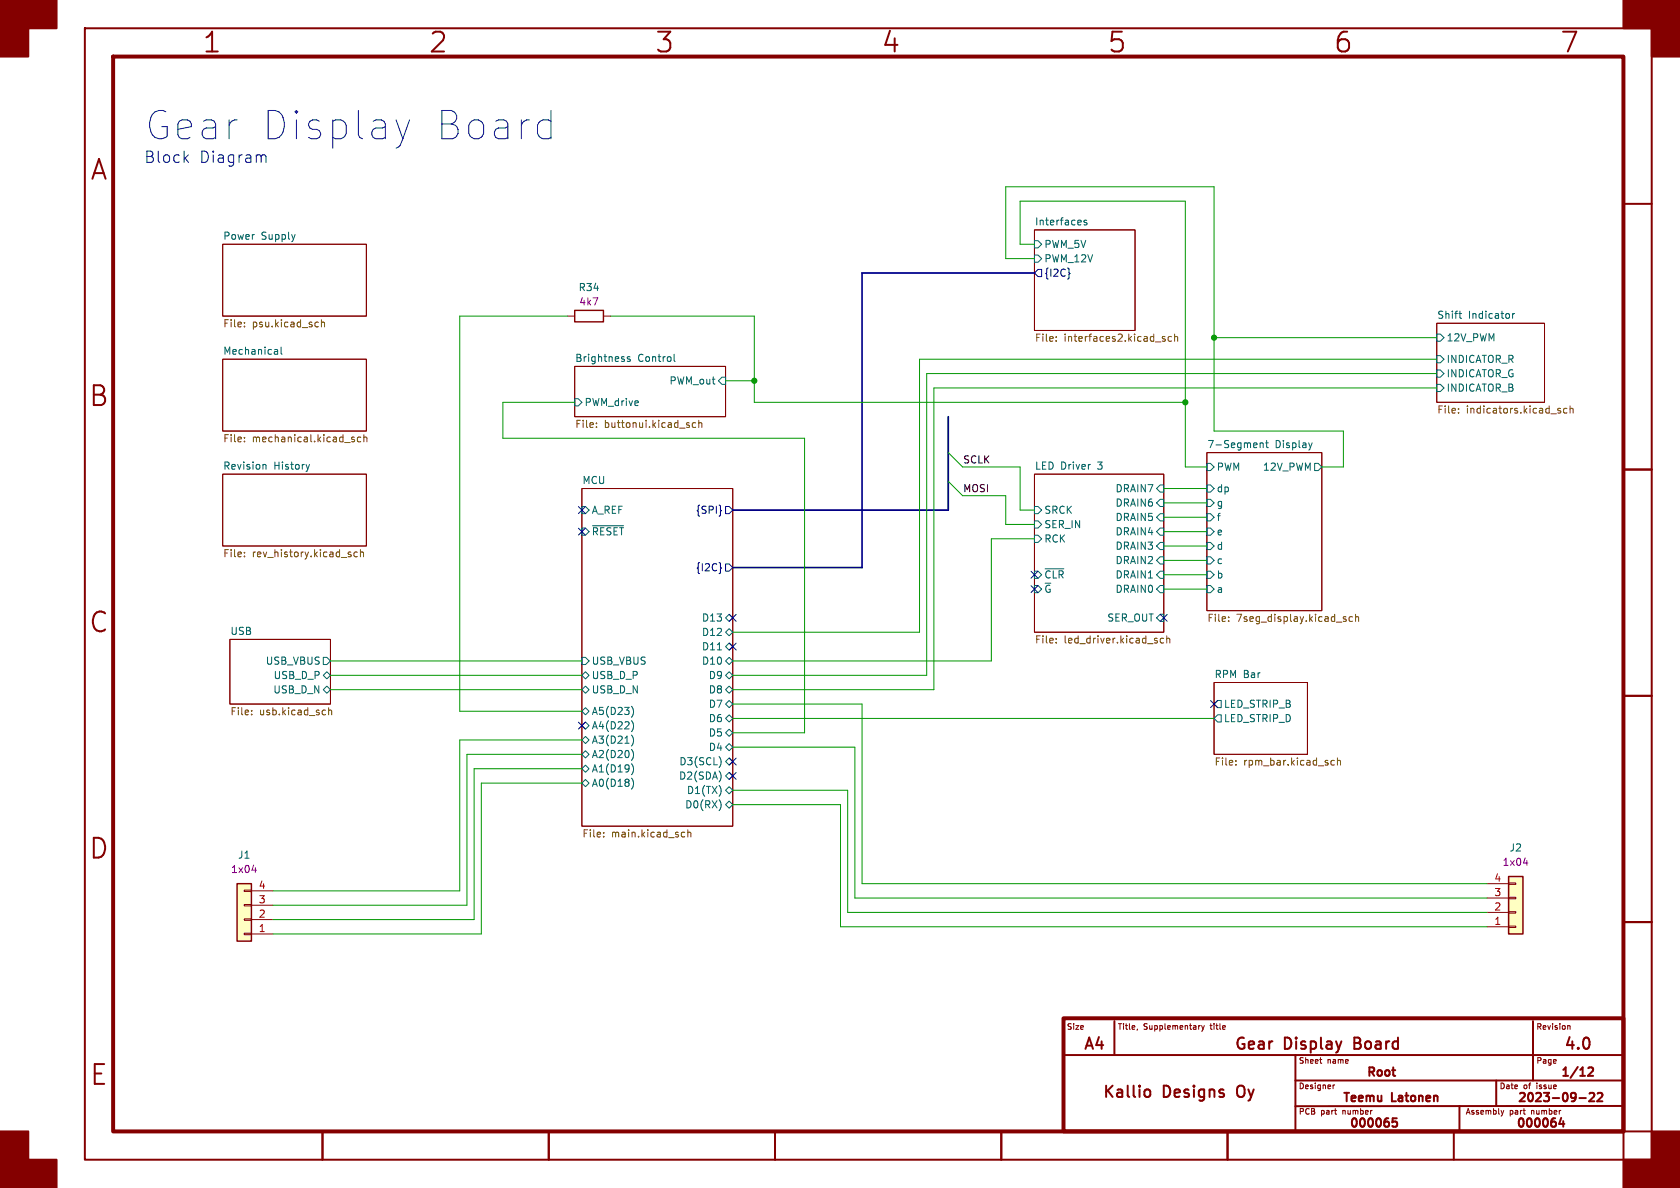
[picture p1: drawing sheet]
<svg xmlns="http://www.w3.org/2000/svg" width="297mm" height="210mm" viewBox="0 0 297 210" stroke-linecap="round" stroke-linejoin="round" font-family="sans-serif">
<g fill="none" stroke="#840000" stroke-width=".35">
<path d="M15 5h277v200h-277zM287 36h5M287 83h5M287 123h5M287 163h5M188 186.5h99M197 180.5v6M202.4 192.8a.54 .54 0 0 1 .5-.2 .54 .54 0 0 1 .5 .4v.5a.54 .54 0 0 1-.5 .4 .54 .54 0 0 1-.5-.2M229 186.5v13.5M229 191h58M237.1 184.1l-.4 1.3M246.1 189.2h.6"/>
<path d="M246.5 190.2h.2M246.9 197.7h-.7l-.1 .7 .3-.1h.5l.1 .2-.1 .5-.2 .2-.6-.2M258 195.5v4.5M264.5 191v4.5M271 180.5v10.5M276 197.6l-.4 1.1h1M276.4 198.2v1M279.2 194.1h1.2M280.8 188.8l.6-.1 .2 .1v.3l-.9 1.1h.9M281 193.3l.6-.1 .2 .1 .1 .3-1 1.1h1M282.4 193.3l.6-.1 .2 .1 .1 .3-.9 1.1h.9M287 195.5h-58"/>
<path d="M57 200v5M97 200v5M137 200v5M177 200v5M181 200h111M217 200v5M257 200v5M287 200v5"/>
</g>
<path d="M20 10h267v190h-267zM188 180h99v20h-99z" fill="none" stroke="#840000" stroke-width=".7"/>
<g fill="#840000" stroke="#840000" stroke-width=".35">
<path d="M0 0h10v5h-5v5h-5z"/>
<path d="M0 200h5v5h5v5h-10z"/>
<path d="M287 0h10v10h-5v-5h-5z"/>
<path d="M292 200h5v10h-10v-5h5z"/>
</g>
<g fill="none" stroke="#840000" stroke-width=".18">
<path d="M39.4 43.2h25.4v12.7h-25.4zM182.9 40.6h17.8v17.8h-17.8zM254 57.2h19v13.9h-19zM39.4 63.5h25.4v12.7h-25.4zM101.6 64.8h26.7v8.9h-26.7zM39.4 83.8h25.4v12.7h-25.4zM102.9 86.4h26.6v59.7h-26.6zM182.9 83.8h22.8v28h-22.8zM213.4 80h20.3v28h-20.3zM40.6 113h17.8v11.5h-17.8zM214.6 120.7h16.5v12.7h-16.5zM201.1 181.9l-.1 .2"/>
<path d="M212.1 181.3h.1M212.4 181.3l.3 .7M212.7 182l-.3 .3M212.9 181.3l-.2 .7M233.6 188h.1M235.7 191.8v.7M236 191.8l-.3 .2M265.4 196.3l.2 .7M265.6 197l-.1 .2M265.8 196.3l-.2 .7M277.2 181.3h.3l.1 .7"/>
</g>
<g fill="none" stroke="#006464" stroke-width=".18">
<path d="M192.1 39l-.3-.1-.2 .2 .1 .2 .4 .1v.3h-.5M182.9 42.5h.6l.6 .7-.6 .6h-.6zM182.9 45.1h.6l.6 .6-.6 .7h-.6zM254 59.1h.6l.7 .6-.7 .6h-.6zM257.9 55.4h.5M258.1 56.1l.3 .2M267.4 55.4v.9M267.8 55.4l-.4 .3M48.7 61.8h.3l.1 .8M49.1 62.6h-.4M49.1 62.1h-.4M49.7 61.4v1l.2 .2"/>
<path d="M101.6 70.5h.6l.7 .6-.7 .7h-.6zM111.4 63.1l-.3-.1-.2 .2 .1 .2 .4 .1v.3h-.5M119.2 62.6v1.1l.2 .2M127.6 66.7h.7v1.2h-.7l-.6-.6zM222.8 78.3v.8M222.8 78.4l.2-.1h.3v.8M223.7 78.3h.5M223.9 77.9v1.1l.3 .1M232 78.3l-.3 .8M254 62.9h.6l.7 .6-.7 .6h-.6zM254 65.4h.6l.7 .6-.7 .7h-.6zM254 67.9h.6l.7 .7-.7 .6h-.6z"/>
<path d="M46.5 82.2h.5v.7M54.7 82.1l-.3 .8M102.9 89.5h.6l.6 .7-.6 .6h-.6zM102.9 93.3h.6l.6 .7-.6 .6h-.6zM104.7 92.9h5.5M182.9 92.1h.6l.6 .6-.6 .6h-.6zM182.9 94.6h.6l.6 .7-.6 .6h-.6zM182.9 89.5h.6l.6 .7-.6 .6h-.6zM205.1 98.4h.6v1.3h-.6l-.6-.6zM205.1 95.9h.6v1.3h-.6l-.6-.7zM205.1 93.3h.6v1.3h-.6l-.6-.6zM205.1 88.3h.6v1.2h-.6l-.6-.6z"/>
<path d="M205.1 85.7h.6v1.3h-.6l-.6-.6zM205.1 90.8h.6v1.3h-.6l-.6-.7zM213.4 95.9h.6l.6 .6-.6 .7h-.6zM213.4 93.3h.6l.6 .7-.6 .6h-.6zM213.4 88.3h.6l.6 .6-.6 .6h-.6zM213.4 85.7h.6l.6 .7-.6 .6h-.6zM213.4 90.8h.6l.6 .6-.6 .7h-.6zM213.4 98.4h.6l.6 .7-.6 .6h-.6zM213.4 81.9h.6l.6 .7-.6 .6h-.6zM232.4 81.9h.6l.7 .7-.7 .6h-.6zM57.1 116.2h.7l.6 .6-.6 .7h-.7zM57.8 118.7l.6 .7-.6 .6-.7-.6z"/>
<path d="M102.9 119.4l.6-.7 .6 .7-.6 .6zM102.9 116.2h.6l.6 .6-.6 .7h-.6zM126.8 114.9h.7M128.3 111.8l.6-.7 .6 .7-.6 .6zM128.3 114.3l.6-.6 .6 .6-.6 .6zM128.3 116.8l.6-.6 .6 .6-.6 .7zM128.9 118.7l.6 .7-.6 .6-.6-.6zM128.9 108.6l.6 .6-.6 .7-.6-.7zM182.9 101h.6l.6 .6-.6 .6h-.6zM182.9 103.5h.6l.6 .6-.6 .7h-.6zM184.8 100.6h3.3M205.1 103.5h.6v1.3h-.6l-.6-.7z"/>
<path d="M205.1 101h.6v1.2h-.6l-.6-.6zM205.1 108.6h.6v1.3h-.6l-.6-.7zM213.4 101h.6l.6 .6-.6 .6h-.6zM213.4 103.5h.6l.6 .6-.6 .7h-.6zM57.1 121.9l.7-.6 .6 .6-.6 .7zM102.9 130.8l.6-.6 .6 .6-.6 .6zM102.9 125.7l.6-.6 .6 .6-.6 .7zM102.9 135.9l.6-.6 .6 .6-.6 .6zM102.9 133.4l.6-.7 .6 .7-.6 .6zM103.5 121.3l.6 .6-.6 .7-.6-.7zM103.5 127.6l.6 .7-.6 .6-.6-.6zM103.5 137.8l.6 .6-.6 .7-.6-.7z"/>
<path d="M111.6 129.9a1.46 1.46 0 0 1 0 2M111.6 124.9a1.46 1.46 0 0 1 0 1.9M111.6 127.4a1.46 1.46 0 0 1 0 1.9M111.6 132.5a1.46 1.46 0 0 1 0 1.9M111.6 135a1.46 1.46 0 0 1 0 2M111.6 137.6a1.46 1.46 0 0 1 0 1.9M127.4 134.1l.1 .5-.1 .7M128.3 129.5l.6-.6 .6 .6-.6 .7zM128.3 124.5l.6-.7 .6 .7-.6 .6zM128.3 121.9l.6-.6 .6 .6-.6 .7zM128.3 139.7l.6-.6 .6 .6-.6 .6zM128.3 132.1l.6-.7 .6 .7-.6 .6z"/>
<path d="M128.3 127l.6-.6 .6 .6-.6 .6zM128.3 134.6l.6-.6 .6 .6-.6 .7zM128.3 137.2l.6-.7 .6 .7-.6 .6zM215.3 126.4h.6v1.2h-.6l-.7-.6zM215.3 123.8h.6v1.3h-.6l-.7-.6zM127.4 141.9v.9M128.9 141.6l.6 .6-.6 .7-.6-.7z"/>
</g>
<g fill="none" stroke="#725600" stroke-width=".18">
<path d="M43.2 57v.1M43.2 57.7v.1M56.8 56.5v1.3M56.8 57.1l.2-.2 .3 .1 .1 .8M186.7 59.5v.2M205.5 59.8l.5 .3v.2h-.4M205.5 59.5h.5M207.1 59.5h-.4l-.2 .2 .1 .6h.5M207.7 59.6l.1-.1h.3l.1 .8M207.7 59.1v1.2M43.2 78v.1M43.2 77.3v.1"/>
<path d="M62.3 77.7h.3l.1 .2-.2 .2h-.2M62.3 77.3h.3M63.8 77.3h-.4l-.2 .2 .1 .5h.5M64.3 77.4l.2-.1h.3l.1 .8M64.3 76.8v1.3M105.4 75.4v.2M105.4 74.8v.1M123 74.8l-.4-.1-.2 .3 .1 .5h.5M123.5 74.8l.2-.1 .3 .1 .1 .8M123.5 74.3v1.3M186.7 60.2v.1M257.9 72.9v.1"/>
<path d="M257.9 72.2v.2M275.6 72.6l.3 .1v.1l-.1 .2h-.3M275.6 72.2h.3M277 72.2h-.3l-.3 .2 .1 .6h.5M277.6 72.3l.1-.1h.3l.1 .8M277.6 71.8v1.2M43.2 97.6v.2M43.2 98.3v.1M63.2 97.6h-.4l-.2 .2 .1 .6h.5M63.7 97.7l.2-.1h.3l.1 .8M63.7 97.2v1.2M186.7 113.5v.2"/>
<path d="M186.7 112.9v.1M205.7 112.9l-.3-.1-.3 .3 .1 .5h.5M206.3 112.9l.1-.1 .3 .1 .1 .8M206.3 112.4v1.3M217.2 109.7v.2M217.2 109.1v.1M237.7 109.4l.3 .1v.2l-.2 .2h-.2M237.7 109l.3 .1M239.1 109.1l-.4-.1-.2 .3 .1 .5h.5M239.6 109.1l.2-.1 .3 .1 .1 .8M239.6 108.6v1.3M44.5 126.2v.2"/>
<path d="M44.5 125.6v.1M58.1 125.1v1.3M58.1 125.6l.2-.1 .3 .1v.8M218.5 135.1v.2M218.5 134.5v.1M235.3 135l.2 .3 .4-.1M235.9 134.5l-.4-.1-.2 .3M236.4 134.5l.2-.1 .3 .1 .1 .8M236.4 134v1.3M106.7 147.8v.2M106.7 147.2v.1M120.7 147.1l.4 .1"/>
<path d="M121.1 147.9l-.4 .1M121.6 147.2l.2-.1 .3 .1v.8M121.6 146.7v1.3"/>
</g>
<path d="M183.5 47.6h.6v1.3h-.6l-.6-.6zM189 48.2l.2 .2-.2 .1M127.4 90.2l.1 .1h-.1M128.3 89.5h.6l.6 .7-.6 .6h-.6zM128.3 99.7h.6l.6 .6-.6 .7h-.6zM127.4 100.2l.1 .2-.1 .2" fill="none" stroke="#000084" stroke-width=".18"/>
<path d="M41.9 156.2h2.5v10.2h-2.5z" fill="#ffffc2"/>
<path d="M100.3 55.9h1.3M106.7 55.9h1.2M43.2 157.4h1.2v.2h-1.2zM43.2 159.9h1.2v.2h-1.2zM44.4 157.5h3.9M43.2 162.4h1.2v.3h-1.2zM43.2 165h1.2v.2h-1.2zM44.4 165.1h3.9M44.4 162.6h3.9M44.4 160h3.9" fill="none" stroke="#840000" stroke-width=".18"/>
<path d="M101.6 54.9h5.1v2h-5.1zM41.9 156.2h2.5v10.2h-2.5z" fill="none" stroke="#840000" stroke-width=".25"/>
<path d="M44.5 153.8h.8" fill="none" stroke="#840084" stroke-width=".18"/>
<path d="M266.7 154.9h2.5v10.2h-2.5z" fill="#ffffc2"/>
<path d="M262.9 158.8h3.8M262.9 156.2h3.8M266.7 156.1h1.3v.2h-1.3zM266.7 158.6h1.3v.3h-1.3zM262.9 163.8h3.8M262.9 161.3h3.8M266.7 161.2h1.3v.2h-1.3zM266.7 163.7h1.3v.3h-1.3z" fill="none" stroke="#840000" stroke-width=".18"/>
<path d="M266.7 154.9h2.5v10.2h-2.5z" fill="none" stroke="#840000" stroke-width=".25"/>
<path d="M269.3 152.6h.8M269.9 152.1v.9" fill="none" stroke="#840084" stroke-width=".18"/>
<path d="M97.4 19.5v5M70 21.2l1.2 3.3M71.2 24.5l-.5 1.2M72.4 21.2l-1.2 3.3M96 21.2h.9l.5 .2M97.4 24.3l-.5 .2h-.9" fill="none" stroke="#0000c2" stroke-width=".18"/>
<path d="M182.9 48.3h-30.5v52h-22.9M167.6 73.7v16.5h-38.1" fill="none" stroke="#000084" stroke-width=".3"/>
<g fill="none" stroke="#009600" stroke-width=".18">
<path d="M100.3 55.9h-19v69.8h21.6M107.9 55.9h25.4v15.2h76.2M182.9 45.7h-5.1v-12.7h36.8v43.2h22.9v6.4h-3.8M182.9 43.2h-2.6v-7.6h29.2v47h3.9M214.6 59.7h39.4M101.6 71.1h-12.7v6.4h53.3v52h-12.7M128.3 67.3h5M254 63.5h-91.4v48.3h-33.1M254 68.6h-88.9v53.3h-35.6M254 66h-90.2v53.4h-34.3M167.6 80l2.6 2.6h10.1v7.6h2.6M167.6 85.1l2.6 2.5h7.6v5.1h5.1"/>
<path d="M182.9 95.3h-7.6v21.5h-45.8M205.7 94h7.7M205.7 99.1h7.7M205.7 96.5h7.7M205.7 91.4h7.7M205.7 86.4h7.7M205.7 88.9h7.7M58.4 116.8h44.5M58.4 119.4h44.5M205.7 104.1h7.7M205.7 101.6h7.7M58.4 121.9h44.5"/>
<path d="M102.9 138.4h-17.8v26.7h-36.8M102.9 130.8h-21.6v26.7h-33M102.9 133.4h-20.4v26.6h-34.2M102.9 135.9h-19.1v26.7h-35.5M129.5 127h85.1M129.5 124.5h22.9v31.7h110.5M129.5 132.1h21.6v26.7h111.8M129.5 139.7h20.4v21.6h113M129.5 142.2h19.1v21.6h114.3"/>
</g>
<g fill="none" stroke="#000084" stroke-width=".18">
<path d="M102.3 93.4l1.2 1.2M102.3 89.6l1.2 1.2M103.5 93.4l-1.2 1.2M103.5 89.6l-1.2 1.2M128.9 113.7l1.2 1.2M128.9 108.6l1.2 1.2M130.1 113.7l-1.2 1.2M130.1 108.6l-1.2 1.2M182.3 103.5l1.2 1.2M182.3 101l1.2 1.2M183.5 103.5l-1.2 1.2M183.5 101l-1.2 1.2"/>
<path d="M205.1 108.6l1.2 1.2M206.3 108.6l-1.2 1.2M102.3 127.7l1.2 1.2M103.5 127.7l-1.2 1.2M128.9 134l1.2 1.2M128.9 136.6l1.2 1.2M130.1 134l-1.2 1.2M130.1 136.6l-1.2 1.2M214 123.9l1.2 1.2M215.2 123.9l-1.2 1.2"/>
</g>
<g fill="#009600" stroke="#009600" stroke-width=".18">
<circle cx="214.6" cy="59.7" r=".46"/>
<circle cx="209.5" cy="71.1" r=".46"/>
<circle cx="133.3" cy="67.3" r=".46"/>
</g>
<g font-size="7" fill="#0000c2">
<text x="25.4" y="25.2">Gear Display</text>
<text x="75.7" y="25.2">Board</text>
</g>
<g font-size="4.9" fill="#840000">
<text x="35.7" y="9.8">1</text>
<text x="75.7" y="9.8">2</text>
<text x="115.7" y="9.8">3</text>
<text x="155.7" y="9.8">4</text>
<text x="195.7" y="9.8">5</text>
<text x="235.7" y="9.8">6</text>
<text x="275.7" y="9.8">7</text>
<text x="15.8" y="32.3">A</text>
<text x="15.6" y="72.3">B</text>
<text x="15.6" y="112.3">C</text>
<text x="15.6" y="152.3">D</text>
<text x="15.7" y="192.3">E</text>
</g>
<g font-size="2.8" fill="#0000c2">
<text x="25.4" y="29">Block</text>
<text x="35.2" y="29">Diagram</text>
</g>
<g font-size="2.8" fill="#840000">
<text x="191.4" y="186">A4</text>
<text x="218.1" y="186">Gear</text>
<text x="227" y="186">Display</text>
<text x="239.9" y="186">Board</text>
<text x="276.3" y="186">4.0</text>
<text x="194.7" y="194.5">Kallio</text>
<text x="205.6" y="194.5">Designs</text>
<text x="219.3" y="194.5">Oy</text>
</g>
<g font-size="2.1" fill="#840000">
<text x="241.5" y="190.8">Root</text>
<text x="275.7" y="190.8">1/12</text>
<text x="237.1" y="195.3">Teemu</text>
<text x="246.1" y="195.3">Latonen</text>
<text x="268.1" y="195.3">2023-09-22</text>
<text x="238.3" y="199.8">000065</text>
<text x="267.8" y="199.8">000064</text>
</g>
<g font-size="1.8" fill="#006464">
<text x="182.9" y="39.9">Interfaces</text>
<text x="39.4" y="42.5">Power</text>
<text x="46.2" y="42.5">Supply</text>
<text x="184.5" y="44">PWM_5V</text>
<text x="184.5" y="46.6">PWM_12V</text>
<text x="102.2" y="51.7">R34</text>
<text x="254" y="56.4">Shift</text>
<text x="259.6" y="56.4">Indicator</text>
<text x="39.4" y="62.8">Mechanical</text>
<text x="101.6" y="64.1">Brightness</text>
<text x="112.7" y="64.1">Control</text>
<text x="255.7" y="60.6">12V_PWM</text>
<text x="255.7" y="64.4">INDICATOR_R</text>
<text x="103.3" y="72">PWM_drive</text>
<text x="118.3" y="68.2">PWM_out</text>
<text x="255.7" y="66.9">INDICATOR_G</text>
<text x="255.7" y="69.4">INDICATOR_B</text>
<text x="39.4" y="83.1">Revision</text>
<text x="48.4" y="83.1">History</text>
<text x="182.9" y="83.1">LED Driver</text>
<text x="194.2" y="83.1">3</text>
<text x="213.4" y="79.3">7-Segment</text>
<text x="215" y="83.4">PWM</text>
<text x="223.2" y="83.4">12V_PWM</text>
<text x="225.4" y="79.3">Display</text>
<text x="102.9" y="85.6">MCU</text>
<text x="197.1" y="89.8">DRAIN6</text>
<text x="197.1" y="87.2">DRAIN7</text>
<text x="215" y="89.8">g</text>
<text x="215" y="87.2">dp</text>
<text x="104.5" y="91">A_REF</text>
<text x="104.5" y="94.8">~{RESET}</text>
<text x="184.5" y="93.6">SER_IN</text>
<text x="184.5" y="91">SRCK</text>
<text x="197.1" y="94.8">DRAIN4</text>
<text x="197.1" y="92.3">DRAIN5</text>
<text x="215" y="94.8">e</text>
<text x="215" y="92.3">f</text>
<text x="184.5" y="96.1">RCK</text>
<text x="197.1" y="99.9">DRAIN2</text>
<text x="197.1" y="97.4">DRAIN3</text>
<text x="215" y="97.4">d</text>
<text x="215" y="99.9">c</text>
<text x="184.5" y="102.5">~{CLR}</text>
<text x="184.5" y="105">~{G}</text>
<text x="197.1" y="105">DRAIN0</text>
<text x="197.1" y="102.5">DRAIN1</text>
<text x="215" y="102.5">b</text>
<text x="215" y="105">a</text>
<text x="40.6" y="112.3">USB</text>
<text x="124" y="112.6">D12</text>
<text x="124" y="110.1">D13</text>
<text x="195.7" y="110.1">SER_OUT</text>
<text x="46.9" y="117.7">USB_VBUS</text>
<text x="104.5" y="117.7">USB_VBUS</text>
<text x="124" y="115.2">D11</text>
<text x="124" y="117.7">D10</text>
<text x="214.6" y="119.9">RPM Bar</text>
<text x="48.2" y="122.8">USB_D_N</text>
<text x="48.3" y="120.2">USB_D_P</text>
<text x="104.5" y="122.8">USB_D_N</text>
<text x="104.5" y="120.2">USB_D_P</text>
<text x="125.2" y="125.3">D7</text>
<text x="125.2" y="120.2">D9</text>
<text x="125.2" y="122.8">D8</text>
<text x="216.3" y="125.3">LED_STRIP_B</text>
<text x="104.5" y="131.7">A3(D21)</text>
<text x="104.5" y="126.6">A5(D23)</text>
<text x="104.5" y="129.1">A4(D22)</text>
<text x="125.2" y="130.4">D5</text>
<text x="125.2" y="127.9">D6</text>
<text x="216.3" y="127.9">LED_STRIP_D</text>
<text x="104.5" y="136.8">A1(D19)</text>
<text x="104.5" y="134.2">A2(D20)</text>
<text x="120" y="135.5">D3(SCL)</text>
<text x="125.2" y="132.9">D4</text>
<text x="104.5" y="139.3">A0(D18)</text>
<text x="119.9" y="138">D2(SDA)</text>
<text x="121" y="143.1">D0(RX)</text>
<text x="121.3" y="140.6">D1(TX)</text>
<text x="42" y="152">J1</text>
<text x="266.8" y="150.7">J2</text>
</g>
<g font-size="1.8" fill="#000084">
<text x="184.5" y="49.1">{I2C}</text>
<text x="122.9" y="91">{SPI}</text>
<text x="122.9" y="101.2">{I2C}</text>
</g>
<g font-size="1.8" fill="#725600">
<text x="39.4" y="58.2">File:</text>
<text x="44.6" y="58.2">psu.kicad_sch</text>
<text x="182.9" y="60.7">File:</text>
<text x="188.1" y="60.7">interfaces2.kicad_sch</text>
<text x="101.6" y="76">File:</text>
<text x="106.8" y="76">buttonui.kicad_sch</text>
<text x="254" y="73.4">File:</text>
<text x="259.2" y="73.4">indicators.kicad_sch</text>
<text x="39.4" y="78.5">File:</text>
<text x="44.6" y="78.5">mechanical.kicad_sch</text>
<text x="39.4" y="98.8">File:</text>
<text x="44.6" y="98.8">rev_history.kicad_sch</text>
<text x="213.4" y="110.3">File:</text>
<text x="218.6" y="110.3">7seg_display.kicad_sch</text>
<text x="182.9" y="114.1">File:</text>
<text x="188.1" y="114.1">led_driver.kicad_sch</text>
<text x="40.6" y="126.8">File:</text>
<text x="45.9" y="126.8">usb.kicad_sch</text>
<text x="214.6" y="135.7">File:</text>
<text x="219.9" y="135.7">rpm_bar.kicad_sch</text>
<text x="102.9" y="148.4">File:</text>
<text x="108.1" y="148.4">main.kicad_sch</text>
</g>
<g font-size="1.8" fill="#840084">
<text x="102.3" y="54.2">4k7</text>
<text x="40.7" y="154.5">1x04</text>
<text x="265.5" y="153.3">1x04</text>
</g>
<g font-size="1.8" fill="#0f0f0f">
<text x="170.2" y="82">SCLK</text>
<text x="170.2" y="87.1">MOSI</text>
</g>
<g font-size="1.8" fill="#a90000">
<text x="264.1" y="156">4</text>
<text x="45.6" y="159.8">3</text>
<text x="45.6" y="157.2">4</text>
<text x="264.1" y="161">2</text>
<text x="264.1" y="158.5">3</text>
<text x="45.6" y="164.8">1</text>
<text x="45.6" y="162.3">2</text>
<text x="264.1" y="163.6">1</text>
</g>
<g font-size="1.4" fill="#840000">
<text x="188.5" y="182.3">Size</text>
<text x="197.5" y="182.3">Title,</text>
<text x="202.3" y="182.3">Supplementary</text>
<text x="214.4" y="182.3">title</text>
<text x="271.5" y="182.3">Revision</text>
<text x="229.5" y="188.3">Sheet</text>
<text x="234.8" y="188.3">name</text>
<text x="271.5" y="188.3">Page</text>
<text x="229.5" y="192.8">Designer</text>
<text x="229.5" y="197.3">PCB</text>
<text x="233.6" y="197.3">part</text>
<text x="237.7" y="197.3">number</text>
<text x="259" y="197.3">Assembly</text>
<text x="265" y="192.8">Date</text>
<text x="267" y="197.3">part</text>
<text x="269.4" y="192.8">of</text>
<text x="271.1" y="197.3">number</text>
<text x="272" y="192.8">issue</text>
</g>
</svg>
